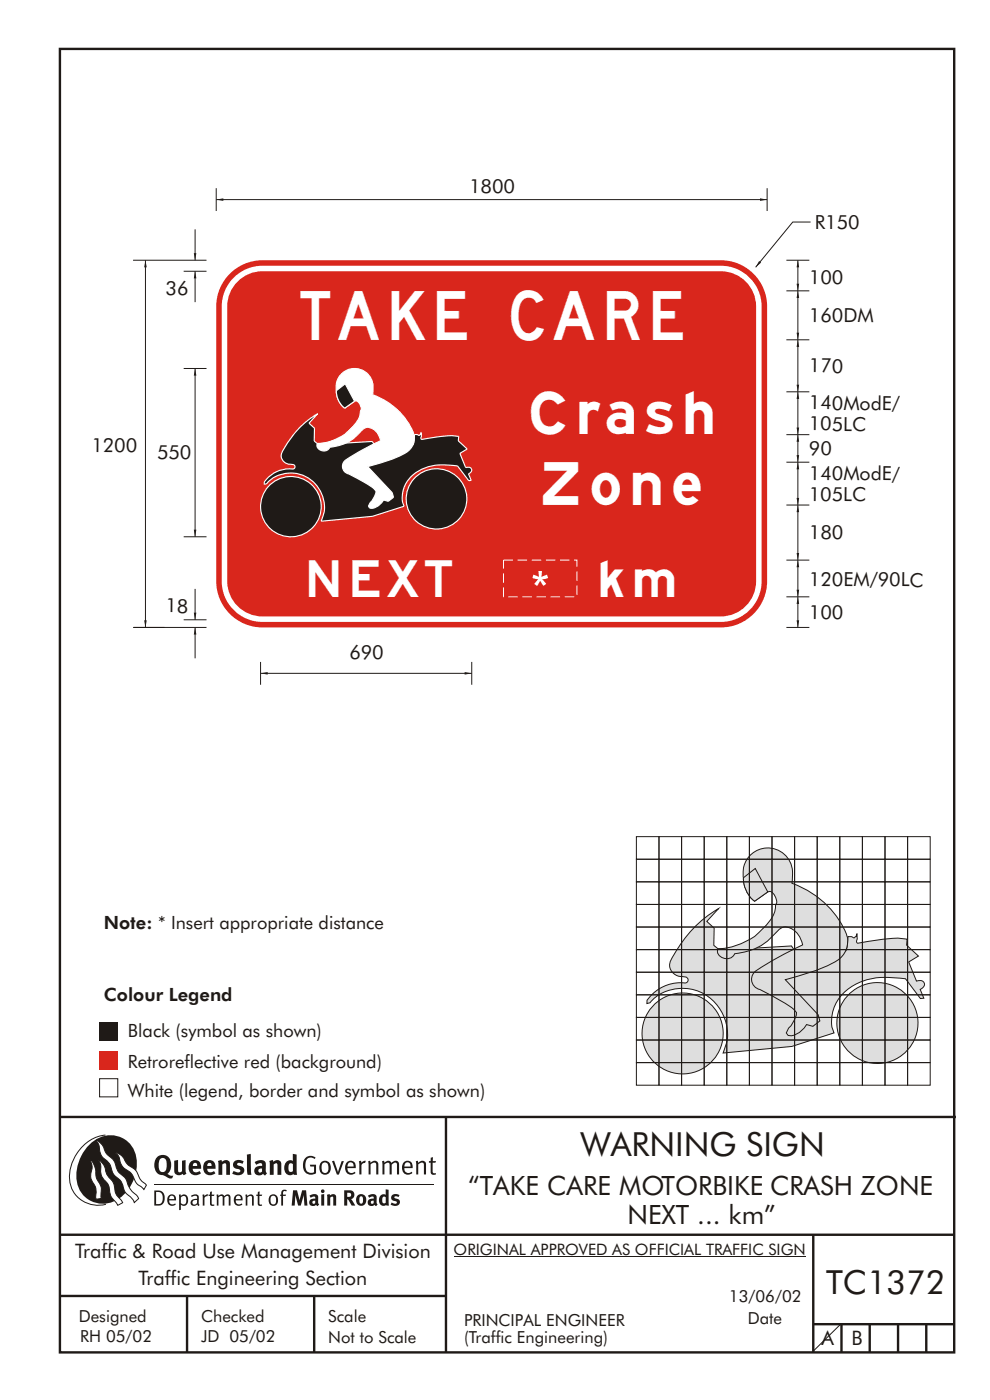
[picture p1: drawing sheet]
<svg xmlns="http://www.w3.org/2000/svg" width="210mm" height="297mm" viewBox="0 0 210 297" stroke-linecap="round" stroke-linejoin="round" font-family="sans-serif">
<g fill="none" stroke="#1f1a17" stroke-width=".51">
<path d="M12.7 10.4h190v276.9h-190zM12.7 237.3h190.3M94.7 237.2v50.1M12.7 262.3h190.1M12.7 275.3h82M39.7 275.3v12M66.7 275.3v12M172.7 262.3v25M172.7 281.3h30M178.7 281.3v6M184.7 281.3v6M190.7 281.3v6"/>
<path d="M196.7 281.3v6"/>
</g>
<path d="M96.3 267h74.8" fill="none" stroke="#1f1a17" stroke-width=".21"/>
<path d="M21.2 229.1h3.8v3.9h-3.8z" fill-rule="evenodd" fill="#fff" stroke="#1f1a17" stroke-width=".21"/>
<path d="M21.2 223.3h3.8v3.9h-3.8z" fill="#d9261c"/>
<g fill="#1f1a17">
<path d="M65 245.9a1.61 1.61 0 0 1 2 0l-.2 .3a1.17 1.17 0 0 0-1.4-.2 1.17 1.17 0 0 0-.5 1.3 1.42 1.42 0 0 0 1.2 1.8l.6-.1v-1.2h-.8l-.1-.4h1.3v1.8a1.82 1.82 0 0 1-2.1 0 1.82 1.82 0 0 1-.6-2.1l.2-.7z" fill-rule="evenodd"/>
<path d="M68.3 246.8a1.77 1.77 0 0 0 .3 2.7 1.39 1.39 0 0 0 1.4-.5 1.39 1.39 0 0 0 .2-1.5 1.19 1.19 0 0 0-1.9-.7zM68.6 247.1a.83 .83 0 0 1 1 .1 .83 .83 0 0 1 .2 .9 .75 .75 0 0 1-.6 1.1 .75 .75 0 0 1-.9-.9l.1-.9z" fill-rule="evenodd"/>
<path d="M70.5 246.6h.5l.8 2.4 .8-2.4h.4l-1 2.9h-.4z" fill-rule="evenodd"/>
<path d="M73.6 247a1.74 1.74 0 0 0 .5 2.5l1-.1 .4-.2-.2-.3a.89 .89 0 0 1-1 .2 .89 .89 0 0 1-.5-1h1.8a1.15 1.15 0 0 0-.5-1.4 1.15 1.15 0 0 0-1.5 .3zM74 247.1a.67 .67 0 0 1 .8-.1 .67 .67 0 0 1 .3 .8h-1.3z" fill-rule="evenodd"/>
<path d="M76.2 246.7l.5-.1v.4l.6-.4h.4l-.2 .5a.61 .61 0 0 0-.7 .6v1.8h-.5z" fill-rule="evenodd"/>
<path d="M78.2 246.7l.4-.1 .1 .4a.89 .89 0 0 1 .9-.4 .89 .89 0 0 1 .8 .7v2.2h-.5v-2.2l-.1-.2-.3-.1-.8 .3v2.2h-.4z" fill-rule="evenodd"/>
<path d="M81.1 246.7l.5-.1v.4a.83 .83 0 0 1 .8-.4 .83 .83 0 0 1 .7 .4 .86 .86 0 0 1 1-.4 .86 .86 0 0 1 .7 .7v2.2h-.5v-2.4a.5 .5 0 0 0-.8 .1l-.3 .2v2.1h-.5v-2.3l-.3-.2-.8 .3v2.2h-.4z" fill-rule="evenodd"/>
<path d="M85.7 247a1.74 1.74 0 0 0 .5 2.5l1-.1 .4-.2-.2-.3a.89 .89 0 0 1-1 .2 .89 .89 0 0 1-.5-1h1.7a1.15 1.15 0 0 0-.4-1.4 1.15 1.15 0 0 0-1.5 .3zM86.1 247.1a.67 .67 0 0 1 .8-.1 .67 .67 0 0 1 .3 .8h-1.3z" fill-rule="evenodd"/>
<path d="M88.3 246.7l.4-.1 .1 .4a.89 .89 0 0 1 1-.4 .89 .89 0 0 1 .7 .7v2.2h-.5v-2.2l-.1-.2-.3-.1-.8 .3v2.2h-.4z" fill-rule="evenodd"/>
<path d="M91.5 245.9l.5-.1-.1 .8h.7l-.1 .4h-.6v2.1l.1 .1h.5l.1 .3a.71 .71 0 0 1-1.1-.6v-1.9h-.4v-.4h.4z" fill-rule="evenodd"/>
<path d="M37 246.6l.8-.2v2a.46 .46 0 0 0 .2 .6 .46 .46 0 0 0 .7-.2v-2.2l.7-.2v2.4l.2 .5-.6 .3-.2-.3a1.03 1.03 0 0 1-1.2 .3 1.03 1.03 0 0 1-.6-1.1z" fill-rule="evenodd"/>
<path d="M40.5 246.8a1.64 1.64 0 0 0-.1 2.3 1.64 1.64 0 0 0 2.3 .1l-.3-.4a.78 .78 0 0 1-.9 .3 .78 .78 0 0 1-.6-.8h1.8a1.37 1.37 0 0 0-.5-1.7 1.37 1.37 0 0 0-1.7 .2zM41.1 247.2a.48 .48 0 0 1 .6-.1 .48 .48 0 0 1 .2 .6h-.9z" fill-rule="evenodd"/>
<path d="M43.5 246.8a1.65 1.65 0 0 0-.2 2 1.65 1.65 0 0 0 1.9 .7l.6-.3-.4-.4a.78 .78 0 0 1-.9 .3 .78 .78 0 0 1-.5-.8h1.8a1.37 1.37 0 0 0-.6-1.7 1.37 1.37 0 0 0-1.7 .2zM44.1 247.2a.48 .48 0 0 1 .7-.1 .48 .48 0 0 1 .1 .6h-.9z" fill-rule="evenodd"/>
<path d="M46.3 246.6l.7-.2 .1 .4a.95 .95 0 0 1 1.1-.3 .95 .95 0 0 1 .6 .8v2.3h-.7l-.1-2.3-.2-.2-.6 .3v2.2h-.8z" fill-rule="evenodd"/>
<path d="M49.7 246.8a1.73 1.73 0 0 1 2.1-.1l-.3 .5-.5-.2a.42 .42 0 0 0-.6 .3l.1 .2a1.23 1.23 0 0 1 1.4 1.1 1.47 1.47 0 0 1-2.3 .9l-.3-.2 .3-.6 .8 .3a.47 .47 0 0 0 .7-.3 .87 .87 0 0 0-1.1-.5l-.4-.2-.1-.4z" fill-rule="evenodd"/>
<path d="M54.1 246.8l.3 .6 .3-.2a.62 .62 0 0 1 .9 .1l.1 .4a1.21 1.21 0 0 0-1.3 .3 1.21 1.21 0 0 0-.2 1.3 1.19 1.19 0 0 0 1.7 0l.4 .4 .4-.5-.2-.3v-1.4a.96 .96 0 0 0-1.4-1.1zM55 248.3l.7-.1v.7a.43 .43 0 0 1-.7 .1 .43 .43 0 0 1 0-.7z" fill-rule="evenodd"/>
<path d="M57.2 246.6l.7-.2 .1 .4a.95 .95 0 0 1 1.1-.3 .95 .95 0 0 1 .6 .8v2.3h-.8v-2.3l-.2-.2-.6 .3v2.2h-.8z" fill-rule="evenodd"/>
<path d="M62.2 245.1v1.5a1.29 1.29 0 0 0-1.4 .2 1.29 1.29 0 0 0-.4 1.3 1.24 1.24 0 0 0 .5 1.3 1.24 1.24 0 0 0 1.4 0l.1 .2h.7l-.1-4.4zM61.5 247.2l.4-.1 .3 .2v1.5l-.2 .1a.48 .48 0 0 1-.7-.4 1.52 1.52 0 0 1 .2-1.3z" fill-rule="evenodd"/>
<path d="M52.4 245.3l.8-.2 .2 4.5h-.8v-.2z" fill-rule="evenodd"/>
</g>
<path d="M22.4 241.1a9 9 0 0 0-7.3 10.9 6.2 6.2 0 0 0 7.4 3.8M32.8 251.7h59.4" fill="none" stroke="#1f1a17" stroke-width=".21"/>
<path d="M19.1 243a5.7 5.7 0 0 1 6.6-1.4 5.7 5.7 0 0 1 3.4 5.7 8.6 8.6 0 0 1-6.3 8.3 5.7 5.7 0 0 1-6.5-7 9.9 9.9 0 0 1 2.8-5.6z" fill-rule="evenodd" fill="#1f1a17"/>
<path d="M24.5 244.8a3.1 3.1 0 0 1 2.3 2.2l.8 .7a3.2 3.2 0 0 1 1.9 2.4l.4 .6 1.2 1.1-.5 .9-.3-.3a3.5 3.5 0 0 1-1.8-2.1 3.8 3.8 0 0 0-2.2-2.2 3.5 3.5 0 0 1-1-2.2zM20.5 242.2a3.4 3.4 0 0 1 1.9 2.4l.7 .9a3.7 3.7 0 0 1 1.8 2.9l.7 .9a3.5 3.5 0 0 1 1.7 2.6 6.3 6.3 0 0 0 1.9 2.2l.2 .5-.9 .9a6.1 6.1 0 0 0-1.9-2.3l-.3-.7a3.6 3.6 0 0 0-2-2.8l-.5-1a3.6 3.6 0 0 0-2-2.8 3.7 3.7 0 0 1-.7-2.4zM21 246.4a3.4 3.4 0 0 1 1.6 2.7l.5 1a3.8 3.8 0 0 1 1.4 3.1l.3 .7 1.2 1.6-1 .5-.5-.7a3.2 3.2 0 0 1-1.3-2.8 4.3 4.3 0 0 0-1.4-2.2 4.7 4.7 0 0 1-.4-3zM19.3 246.4a5.1 5.1 0 0 1 1.1 3.7l.3 .7a3.1 3.1 0 0 1 .7 3l.1 .8-1.1 .2-.1-.8a3.5 3.5 0 0 0-.8-3.3 3.6 3.6 0 0 1 .1-2.5z" fill-rule="evenodd" fill="#fff" stroke="#1f1a17" stroke-width=".21"/>
<g fill="#1f1a17">
<path d="M33.4 245.8a2.51 2.51 0 0 0 .4 3.7l.8 .1a2.78 2.78 0 0 0 2 .7l.2-.6h-.5l-.8-.3a2.56 2.56 0 0 0 0-3.8 1.83 1.83 0 0 0-2.1 .2zM34.1 246.1a.87 .87 0 0 1 1 .1 .87 .87 0 0 1 .3 .9v.4a1.17 1.17 0 0 1-.8 1.5l-.4-.1a2.38 2.38 0 0 1-.1-2.8z" fill-rule="evenodd"/>
<path d="M33.2 253.2v2.6a1.12 1.12 0 0 0 1.1-.3 1.12 1.12 0 0 0 .3-1.2l-.1-.5-.4-.5zM32.8 252.9h1.1a1.67 1.67 0 0 1 1.1 1.6 1.67 1.67 0 0 1-1.2 1.6h-1zM36.1 254.2l-.2 .5h1.1a.55 .55 0 0 0-.2-.6 .55 .55 0 0 0-.7 .1zM35.8 254a.95 .95 0 0 1 1.2-.1 .95 .95 0 0 1 .4 1.1h-1.5a.72 .72 0 0 0 .4 .8 .72 .72 0 0 0 .9-.2l.1 .3a1.15 1.15 0 0 1-1.5 0 1.15 1.15 0 0 1-.2-1.5zM38.4 254.4v1.1a.7 .7 0 0 0 1 .2 .7 .7 0 0 0 .2-.9 .61 .61 0 0 0-.4-.7 .61 .61 0 0 0-.8 .3zM38 253.8l.4-.1v.4a.95 .95 0 0 1 1.2-.2 .95 .95 0 0 1 .4 1.2 .92 .92 0 0 1-.5 .9 .92 .92 0 0 1-1.1-.1v1.1l-.4 .1zM41 255.1a.5 .5 0 0 0 .2 .8 .5 .5 0 0 0 .6-.4l.1-.6zM40.6 254a1 1 0 0 1 1.6 .3v1.4l.2 .2-.2 .3-.3-.4a.78 .78 0 0 1-1.4 0 .78 .78 0 0 1 .8-1.1h.6a.58 .58 0 0 0-.4-.7 .58 .58 0 0 0-.7 .2zM43 253.8l.3-.1 .1 .4 .3-.3 .5-.1-.2 .4a.52 .52 0 0 0-.6 .5v1.5h-.3zM44.6 253.2l.4-.1v.7h.6l-.2 .2h-.4v1.5a.35 .35 0 0 0 .5 .3v.3a.57 .57 0 0 1-.6 .1 .57 .57 0 0 1-.3-.6v-1.6h-.3v-.2h.3zM46 253.8l.3-.1 .1 .4 .2-.2a.64 .64 0 0 1 1 .2 .7 .7 0 0 1 .8-.4 .7 .7 0 0 1 .6 .6v1.8h-.4v-1.7l-.3-.4-.6 .4v1.7h-.4v-1.7a.38 .38 0 0 0-.3-.4 .38 .38 0 0 0-.4 .2l-.2 .2v1.7h-.4zM50.2 254.2l-.1 .5h1a.55 .55 0 0 0-.2-.6 .55 .55 0 0 0-.7 .1zM49.9 254a.95 .95 0 0 1 1.2-.1 .95 .95 0 0 1 .4 1.1h-1.4a.72 .72 0 0 0 .4 .8 .72 .72 0 0 0 .8-.2l.2 .3a1.15 1.15 0 0 1-1.5 0 1.15 1.15 0 0 1-.3-1.5zM52.1 253.8l.3-.1 .1 .4a.72 .72 0 0 1 .8-.4 .72 .72 0 0 1 .6 .6v1.8h-.4v-1.6a.45 .45 0 0 0-.3-.5 .45 .45 0 0 0-.5 .2l-.2 .2v1.7h-.3zM54.8 253.2l.4-.1-.1 .7h.6l-.1 .2h-.5v1.5a.35 .35 0 0 0 .5 .3l.1 .3a.57 .57 0 0 1-.6 .1 .57 .57 0 0 1-.4-.6v-1.6h-.3v-.2h.3zM57.6 254.1l-.2 .8a.65 .65 0 0 0 .3 .8 .65 .65 0 0 0 .9-.2v-.1a.93 .93 0 0 0-.7-1.4zM57.3 254a1.12 1.12 0 0 1 1.5 0 1.12 1.12 0 0 1 .2 1.5 1.01 1.01 0 0 1-1.3 .6 1.01 1.01 0 0 1-.7-1.2zM59.9 252.9l.5-.2 .5 .1-.1 .3-.4-.1-.3 .2v.6h.7l-.2 .2h-.5v2.1h-.4v-2.1h-.2v-.2h.2zM62.2 252.8l-.3 3.3h.7l.1-2.3 .6 2.3h.6l.6-2.3 .2 2.3h.6l-.3-3.3h-.8l-.6 2.2-.5-2.2zM65.7 254l.3 .4a.51 .51 0 0 1 .5-.3 .51 .51 0 0 1 .5 .4v.1a.88 .88 0 0 0-1.2 .4 .88 .88 0 0 0 .2 1.1 .9 .9 0 0 0 1.1-.2l.4 .3 .3-.4-.2-.3v-1a.87 .87 0 0 0-.5-.9 .87 .87 0 0 0-1 .2zM66.5 255.1l.5-.1-.1 .6-.1 .1h-.3l-.1-.2zM68.2 253.7v2.4h.7v-2.5zM68.2 253a.39 .39 0 0 0 .7 0 .39 .39 0 0 0-.7 0zM69.4 253.8l.1 2.3h.6v-1.7a.33 .33 0 0 1 .4-.2 .33 .33 0 0 1 .3 .3v1.6h.6v-1.8a.75 .75 0 0 0-.5-.6 .75 .75 0 0 0-.8 .2l-.1-.3zM73.1 252.8v3.3h.6v-1.4l.3 .3 .7 1.1h.8l-1-1.4a.94 .94 0 0 0 .8-1 .94 .94 0 0 0-1-.9zM73.7 253.4a.51 .51 0 0 1 .8 .1 .51 .51 0 0 1-.2 .7h-.6zM75.9 254a1.19 1.19 0 0 0 0 1.7 1.19 1.19 0 0 0 1.7 0 1.19 1.19 0 0 0-.1-1.6 1.19 1.19 0 0 0-1.6-.1zM76.5 254.2l.2-.1a.99 .99 0 0 1 0 1.6 1.06 1.06 0 0 1-.2-1.5zM78.1 254l.3 .4a.51 .51 0 0 1 .5-.3 .51 .51 0 0 1 .5 .4v.1a.88 .88 0 0 0-1.1 .4 .88 .88 0 0 0 .2 1.1 .9 .9 0 0 0 1-.2l.4 .3 .3-.4-.2-.3v-1a.87 .87 0 0 0-.5-.9 .87 .87 0 0 0-1 .2zM78.9 255.1l.5-.1v.6l-.2 .1h-.3l-.1-.2zM81.9 252.6v1.2a1.2 1.2 0 0 0-1.3 .6 1.2 1.2 0 0 0 .1 1.4l.6 .3 .7-.1 .1 .1h.5l-.1-3.4zM81.4 254.2l.5 .1v1.2a.46 .46 0 0 1-.6 0 .46 .46 0 0 1-.1-.6zM83.3 253.9a.79 .79 0 0 0-.1 .9 .79 .79 0 0 0 .9 .4 .33 .33 0 0 1 .1 .5 .33 .33 0 0 1-.5 0l-.5-.3-.2 .5a1.15 1.15 0 0 0 1.2 .3 1.15 1.15 0 0 0 .7-1 1.49 1.49 0 0 0-1.1-.8 .4 .4 0 0 1 .2-.3 .4 .4 0 0 1 .5 .1l.1 .1 .2-.4a1.47 1.47 0 0 0-1.5 0z" fill-rule="evenodd"/>
</g>
<g fill="#dedede" stroke="#1f1a17" stroke-width=".21">
<path d="M148 196.5l2.6-2.2 2-1.3-2.5 2.7 1.6 1.5-.1 3.6 .9 .7 8.3-.1 7.3-.5 1.2 1.9 10.4-.8 .3-1.1 .1-1.9h.7a.61 .61 0 0 0 .7 .1 .61 .61 0 0 0 .4-.6l.1-.1-.1 1.7 .3 .3 5.6-.9a16.6 16.6 0 0 1 4.9 0l-.2 1.3 2.6 2.3-2.1 1.2 1.6 4.1a1.03 1.03 0 0 1 1.2 0 1.03 1.03 0 0 1 .5 1l-.9 .8 .8 1.8-.7 .1-3.2-4.2a21.5 21.5 0 0 0-8.9 .4 9.2 9.2 0 0 0-6.7 9.8l.4 1.3-8.9 2.9-14.6 1.4a9.6 9.6 0 0 0-2.9-11.8 9.6 9.6 0 0 0-12.1 .5l-.6 .6-.6 .2v-.7a9.4 9.4 0 0 1 8.4-3.8 .64 .64 0 0 0 .3-.6 .64 .64 0 0 0-.5-.6 3.2 3.2 0 0 1-3.3-1.8 3.4 3.4 0 0 1 .8-2.9l2.6-3.8z" fill-rule="evenodd"/>
<path d="M159.1 181.9a5.3 5.3 0 0 1 6.4-1.2 5.3 5.3 0 0 1 2.8 5.9l-.1 1a18.9 18.9 0 0 1 11.8 11.7 5 5 0 0 1-3.1 5.2 49.4 49.4 0 0 1-10.1 3.6l7 7.4 .3 1.4-1.5 1.1-1.3-.4a4.2 4.2 0 0 1-3.9 2.4l-.4-.6 .5-1a5.5 5.5 0 0 0 1.7-3.3 9.7 9.7 0 0 0-3.7-2.7l-4.1-2.2a2.21 2.21 0 0 1-1.7-1.7 2.21 2.21 0 0 1 .9-2.3l4.3-2.6 5.6-2.9a4.2 4.2 0 0 0-3.8-3.8 4 4 0 0 0-2.6 1.9 11.7 11.7 0 0 1-8.1 3.8 1.98 1.98 0 0 1-2 1 1.98 1.98 0 0 1-1.6-1.5l.1-.6a13.8 13.8 0 0 0 12-7.6l.2-1.5a2.27 2.27 0 0 0-1.2-3l-.4 .1-2.8 1.9a6.7 6.7 0 0 1-2.5-5.6v-.6a5 5 0 0 1 1.3-3.3z" fill-rule="evenodd"/>
<path d="M157.9 186.5l2.5-2 2.7 5-2.8 1.9a6.2 6.2 0 0 1-2.4-4.9z" fill-rule="evenodd"/>
<circle cx="186.3" cy="217.3" r="8.6"/>
<circle cx="145" cy="219.5" r="8.6"/>
</g>
<g fill="none" stroke="#1f1a17" stroke-width=".21">
<path d="M135.2 177.7h4.8v4.8h-4.8zM140 177.7h4.8v4.8h-4.8zM144.8 177.7h4.8v4.8h-4.8zM149.6 177.7h4.8v4.8h-4.8zM154.4 177.7h4.8v4.8h-4.8zM159.2 177.7h4.8v4.8h-4.8zM164 177.7h4.8v4.8h-4.8zM168.8 177.7h4.8v4.8h-4.8zM173.6 177.7h4.8v4.8h-4.8zM178.4 177.7h4.8v4.8h-4.8zM183.2 177.7h4.8v4.8h-4.8zM188 177.7h4.8v4.8h-4.8z"/>
<path d="M192.8 177.7h4.8v4.8h-4.8zM135.2 182.5h4.8v4.8h-4.8zM135.2 187.3h4.8v4.8h-4.8zM135.2 192.1h4.8v4.8h-4.8zM135.2 196.9h4.8v4.8h-4.8zM140 182.5h4.8v4.8h-4.8zM140 187.3h4.8v4.8h-4.8zM140 192.1h4.8v4.8h-4.8zM140 196.9h4.8v4.8h-4.8zM144.8 182.5h4.8v4.8h-4.8zM144.8 187.3h4.8v4.8h-4.8zM144.8 192.1h4.8v4.8h-4.8z"/>
<path d="M144.8 196.9h4.8v4.8h-4.8zM149.6 182.5h4.8v4.8h-4.8zM149.6 187.3h4.8v4.8h-4.8zM149.6 192.1h4.8v4.8h-4.8zM149.6 196.9h4.8v4.8h-4.8zM154.4 182.5h4.8v4.8h-4.8zM154.4 187.3h4.8v4.8h-4.8zM154.4 192.1h4.8v4.8h-4.8zM154.4 196.9h4.8v4.8h-4.8zM159.2 182.5h4.8v4.8h-4.8zM159.2 187.3h4.8v4.8h-4.8zM159.2 192.1h4.8v4.8h-4.8z"/>
<path d="M159.2 196.9h4.8v4.8h-4.8zM164 182.5h4.8v4.8h-4.8zM164 187.3h4.8v4.8h-4.8zM164 192.1h4.8v4.8h-4.8zM164 196.9h4.8v4.8h-4.8zM168.8 182.5h4.8v4.8h-4.8zM168.8 187.3h4.8v4.8h-4.8zM168.8 192.1h4.8v4.8h-4.8zM168.8 196.9h4.8v4.8h-4.8zM173.6 182.5h4.8v4.8h-4.8zM173.6 187.3h4.8v4.8h-4.8zM173.6 192.1h4.8v4.8h-4.8z"/>
<path d="M173.6 196.9h4.8v4.8h-4.8zM178.4 182.5h4.8v4.8h-4.8zM178.4 187.3h4.8v4.8h-4.8zM178.4 192.1h4.8v4.8h-4.8zM178.4 196.9h4.8v4.8h-4.8zM183.2 182.5h4.8v4.8h-4.8zM183.2 187.3h4.8v4.8h-4.8zM183.2 192.1h4.8v4.8h-4.8zM183.2 196.9h4.8v4.8h-4.8zM188 182.5h4.8v4.8h-4.8zM188 187.3h4.8v4.8h-4.8zM188 192.1h4.8v4.8h-4.8z"/>
<path d="M188 196.9h4.8v4.8h-4.8zM192.8 182.5h4.8v4.8h-4.8zM192.8 187.3h4.8v4.8h-4.8zM192.8 192.1h4.8v4.8h-4.8zM192.8 196.9h4.8v4.8h-4.8zM135.2 201.7h4.8v4.8h-4.8zM135.2 206.5h4.8v4.8h-4.8zM135.2 211.3h4.8v4.8h-4.8zM135.2 216.1h4.8v4.8h-4.8zM140 201.7h4.8v4.8h-4.8zM140 206.5h4.8v4.8h-4.8zM140 211.3h4.8v4.8h-4.8z"/>
<path d="M140 216.1h4.8v4.8h-4.8zM144.8 201.7h4.8v4.8h-4.8zM144.8 206.5h4.8v4.8h-4.8zM144.8 211.3h4.8v4.8h-4.8zM144.8 216.1h4.8v4.8h-4.8zM149.6 201.7h4.8v4.8h-4.8zM149.6 206.5h4.8v4.8h-4.8zM149.6 211.3h4.8v4.8h-4.8zM149.6 216.1h4.8v4.8h-4.8zM154.4 201.7h4.8v4.8h-4.8zM154.4 206.5h4.8v4.8h-4.8zM154.4 211.3h4.8v4.8h-4.8z"/>
<path d="M154.4 216.1h4.8v4.8h-4.8zM159.2 201.7h4.8v4.8h-4.8zM159.2 206.5h4.8v4.8h-4.8zM159.2 211.3h4.8v4.8h-4.8zM159.2 216.1h4.8v4.8h-4.8zM164 201.7h4.8v4.8h-4.8zM164 206.5h4.8v4.8h-4.8zM164 211.3h4.8v4.8h-4.8zM164 216.1h4.8v4.8h-4.8zM168.8 201.7h4.8v4.8h-4.8zM168.8 206.5h4.8v4.8h-4.8zM168.8 211.3h4.8v4.8h-4.8z"/>
<path d="M168.8 216.1h4.8v4.8h-4.8zM173.6 201.7h4.8v4.8h-4.8zM173.6 206.5h4.8v4.8h-4.8zM173.6 211.3h4.8v4.8h-4.8zM173.6 216.1h4.8v4.8h-4.8zM178.4 201.7h4.8v4.8h-4.8zM178.4 206.5h4.8v4.8h-4.8zM178.4 211.3h4.8v4.8h-4.8zM178.4 216.1h4.8v4.8h-4.8zM183.2 201.7h4.8v4.8h-4.8zM183.2 206.5h4.8v4.8h-4.8zM183.2 211.3h4.8v4.8h-4.8z"/>
<path d="M183.2 216.1h4.8v4.8h-4.8zM188 201.7h4.8v4.8h-4.8zM188 206.5h4.8v4.8h-4.8zM188 211.3h4.8v4.8h-4.8zM188 216.1h4.8v4.8h-4.8zM192.8 201.7h4.8v4.8h-4.8zM192.8 206.5h4.8v4.8h-4.8zM192.8 211.3h4.8v4.8h-4.8zM192.8 216.1h4.8v4.8h-4.8zM135.2 220.9h4.8v4.8h-4.8zM135.2 225.7h4.8v4.8h-4.8zM140 220.9h4.8v4.8h-4.8z"/>
<path d="M140 225.7h4.8v4.8h-4.8zM144.8 220.9h4.8v4.8h-4.8zM144.8 225.7h4.8v4.8h-4.8zM149.6 220.9h4.8v4.8h-4.8zM149.6 225.7h4.8v4.8h-4.8zM154.4 220.9h4.8v4.8h-4.8zM154.4 225.7h4.8v4.8h-4.8zM159.2 220.9h4.8v4.8h-4.8zM159.2 225.7h4.8v4.8h-4.8zM164 220.9h4.8v4.8h-4.8zM164 225.7h4.8v4.8h-4.8zM168.8 220.9h4.8v4.8h-4.8z"/>
<path d="M168.8 225.7h4.8v4.8h-4.8zM173.6 220.9h4.8v4.8h-4.8zM173.6 225.7h4.8v4.8h-4.8zM178.4 220.9h4.8v4.8h-4.8zM178.4 225.7h4.8v4.8h-4.8zM183.2 220.9h4.8v4.8h-4.8zM183.2 225.7h4.8v4.8h-4.8zM188 220.9h4.8v4.8h-4.8zM188 225.7h4.8v4.8h-4.8zM192.8 220.9h4.8v4.8h-4.8zM192.8 225.7h4.8v4.8h-4.8z"/>
</g>
<path d="M21.2 217.1h3.8v3.8h-3.8z" fill="#1f1a17"/>
<path d="M45.9 40v4.8M45.9 42.4h117M178.5 281.4l-5.9 5.7" fill="none" stroke="#1f1a17" stroke-width=".21"/>
<g fill="#1f1a17">
<path d="M45.9 42.4l1.5-.3v.6l-1.5-.3 1.5-.3z" fill-rule="evenodd"/>
<path d="M161.4 42.1l1.5 .3-1.5 .3v-.6l1.5 .3z" fill-rule="evenodd"/>
</g>
<path d="M49.2 57.8a9.8 9.8 0 0 1 6.5-2.5h97.4a9.8 9.8 0 0 1 9.8 9.8v58.4a9.8 9.8 0 0 1-9.8 9.8h-97.4a9.8 9.8 0 0 1-9.8-9.8v-58.4a9.8 9.8 0 0 1 3.3-7.3zM49.6 59a8.6 8.6 0 0 1 6.1-2.5h97.4a8.7 8.7 0 0 1 8.7 8.6v58.4a8.7 8.7 0 0 1-8.7 8.6h-97.4a8.7 8.7 0 0 1-8.6-8.6v-58.4a8.6 8.6 0 0 1 2.5-6.1zM50.8 59.5a7.4 7.4 0 0 1 4.9-1.9h97.4a7.5 7.5 0 0 1 7.5 7.5v58.4a7.5 7.5 0 0 1-7.5 7.4h-97.4a7.5 7.5 0 0 1-7.4-7.4v-58.4a7.4 7.4 0 0 1 2.5-5.6z" fill-rule="evenodd" fill="#d9261c"/>
<path d="M106.9 119h15.6v7.8h-15.6z" fill="none" stroke="#fff" stroke-width=".21" stroke-dasharray="2 1" stroke-linecap="butt"/>
<path d="M113.3 122.1l1.2 .5-.1-1.3h.7l-.1 1.3 1.2-.5 .2 .7-1.2 .3 .8 .9-.6 .5-.7-1.1-.6 1.1-.6-.5 .8-.9-1.2-.3z" fill-rule="evenodd" fill="#fff"/>
<path d="M63.4 91.1l2.3-2.1 1.8-1.1-1.9 2 1.2 1.1-.1 2.7 .7 .5 6.2-.1 5.5-.3 .9 1.3 7.7-.6 .2-.9 .1-1.3h.6a.52 .52 0 0 0 .6 .1 .52 .52 0 0 0 .3-.5l-.1 1.4 1-.1a24.3 24.3 0 0 1 7-.5l-.1 .9 1.9 1.8-1.5 .9 1.2 3a.73 .73 0 0 1 1 .1 .73 .73 0 0 1 .1 .9l-.5 .3 .6 1.4-.6 .1-2.3-3.1a11.9 11.9 0 0 0-9.4 1.8 5.8 5.8 0 0 0-2 6.7l-6.7 2.2-10.9 1a7.1 7.1 0 0 0-2.4-8.9 7.1 7.1 0 0 0-9.2 1l-.5 .1v-.5a7.3 7.3 0 0 1 6.3-2.8 .48 .48 0 0 0 .2-.5 .48 .48 0 0 0-.3-.4 2.12 2.12 0 0 1-2.6-2.1 17.5 17.5 0 0 1 3.7-5.5z" fill-rule="evenodd" fill="#1f1a17"/>
<g fill="#fff">
<path d="M99.4 100.7l.6 1.4 .2-.1-.6-1.4zM99.9 101.9l.2 .1zM99.5 102v.2h.6v-.3zM99.5 102v.1zM97.1 99l2.3 3.2 .2-.2-2.3-3.1zM97.1 99h.1zM95.4 98.7v.2l1.8 .2v-.2zM93.2 98.6l.1 .3h2.1v-.2zM93.3 98.8v.1zM93.2 98.6l.1 .3zM87.7 100.8l.1 .1a9.2 9.2 0 0 1 5.4-2v-.3a9.5 9.5 0 0 0-5.5 2.2zM87.1 101.3a6.4 6.4 0 0 0-1.8 4.9h.3a6.2 6.2 0 0 1 2.2-5.3l-.1-.1zM85.3 106.2h.1zM85.3 106.2h.3zM85.4 106.2h.2zM85.3 106.2l.2 .9h.3l-.2-.9zM85.5 107.1l.2 .5 .2-.1-.1-.4zM85.7 107.5h.1zM79.1 109.6v.2l6.8-2.1-.1-.3zM79.1 109.6v.1zM68.2 110.6v.2l10.9-1v-.2zM68.2 110.6h.2l-.1 .2zM68.3 110.1l-.2 .6 .2 .1 .2-.6zM68.8 108.3l-.5 1.8 .2 .1 .5-1.5v-.4zM68.9 108.3h.1zM68.8 107.3v1h.2v-1zM66.9 102.9l1.2 1.7 .5 1.3 .2 1.4h.2l-.2-1.4-.5-1.4-1.3-1.8zM62.3 100.4v.2a6.7 6.7 0 0 1 4.6 2.3l.1-.2a7 7 0 0 0-4.7-2.3zM62.3 100.5v.1zM61.3 100.4v.2h1v-.2zM58.5 101.1l.1 .2 1.3-.5 1.4-.2v-.2l-1.4 .2zM56.8 102.3l-.3 .4 .2 .1 .7-.7 1.2-.8-.1-.2zM56.5 102.7l.1 .1zM56.1 102.8v.2l.5-.1v-.2zM56.1 102.8l.1-.1v.2zM56 102.4v.5h.2l.1-.5zM56.1 102.4h.2zM56.5 101.8l-.5 .5 .2 .1 .5-.5zM56.6 101.8l.1 .1zM56.8 101.4l-.3 .4 .2 .1 .7-.7 1.4-.9-.1-.2zM58.7 100.1l.1 .2 1.5-.5 1.1-.1v-.2l-1.4 .1zM61.4 99.5v.1zM61.4 99.5v.2h.2v-.2zM61.6 99.5v.2h.2v-.2zM61.8 99.5v.1zM61.8 99.5v.2h.2v-.2zM62 99.5v.2l.2 .1v-.3zM62.2 99.5v.1zM62.2 99.5v.3zM62.2 99.5v.3zM62.2 99.6v.2zM62.2 99.5v.3zM62.2 99.6v.2zM62.2 99.5v.3l.4-.2-.2-.2zM62.5 99.1l-.1 .3 .2 .2 .2-.5zM62.7 99.1h.1zM62.5 99.1h.3zM62.4 98.9l.1 .2h.3l-.2-.3zM62.3 98.6l-.1 .2 .2 .1 .2-.1zM62.3 98.7l-.1 .1zM61.6 98.5v.2l.7 .1v-.2zM61.6 98.6v.1zM61.6 98.5v.2zM61.6 98.5v.1zM61.6 98.5v.2zM61.6 98.6v.1zM60.4 98l-.1 .2 .3 .2 1 .3v-.2l-.6-.1zM60.3 98.1v.1zM59.6 97l.2 .6 .5 .6 .1-.2-.4-.5-.2-.6zM60.2 95.4l-.5 .7-.1 .9 .2-.1 .2-.7 .4-.7zM60.3 95.1l-.1 .3 .2 .1 .1-.3zM63.3 91l-1.4 1.6-1.6 2.5 .2 .1 1.6-2.4 1.4-1.7zM63.9 90.5l-.6 .5 .2 .1 2.2-1.9 1.8-1.2-.1-.2-1.9 1.2zM67.4 87.8l.1 .2zM67.4 87.8l-1.9 2 .2 .2 1.9-2zM65.7 89.8v.2zM65.7 89.8l-.2 .2 1.2 1 .2-.1zM66.7 91h.1zM66.7 91l-.1 2.7h.3v-2.7zM66.8 93.6l-.1 .1zM66.8 93.6l-.1 .2 .6 .5 .2-.2zM67.4 94.1v.1zM67.4 94.1v.2l6.2-.1v-.2zM73.6 94v.1zM73.6 94v.2l5.5-.3v-.2zM79 93.8h.1zM79 93.8l.9 1.4 .2-.1-.9-1.4zM80 95l.1 .1zM80 95v.3l7.7-.6v-.3zM87.6 94.4l.1 .1zM87.9 93l-.3 1.5 .2 .1 .3-1.6zM87.9 92.3v.7h.2l.1-.7zM88 92.3l.1 .1zM88 92.2v.2h.3v-.2zM88.3 92.2v.2h.3v-.2zM88.6 92.2v.1zM88.6 92.2l.1 .3 .2-.2zM88.9 92.3l-.2 .2 .3 .1zM89 92.3v.3l.2-.1zM89.1 92.2l-.1 .1 .2 .2 .1-.3zM89.3 92.1v.3l.2-.3zM89.3 91.8v.3h.2v-.4zM89.3 91.9l.2 .1zM89.3 91.9l.1 .1h.2v-.1zM89.4 92v.1h.2v-.1zM89.4 92.1h.1zM89.4 92.1v.2h.2v-.2zM89.4 92.3v.2h.2v-.2zM89.4 92.5v.1l.2-.1zM89.4 92.6l.2 .2v-.3zM89.5 92.8h.1zM89.4 92.7l-.1 .3h.2l.1-.2zM89.3 93v.3l.2-.1zM89.4 93.2h.1zM89.3 93.3l.2 .1 .1-.2zM89.5 93.3v.1zM89.6 93.2l-.1 .2 .1 .1zM89.6 93.2v.1zM89.6 93.2v.3l3.2-.6-.1-.2zM92.7 92.7l.1 .2 3.2-.2-.1-.3zM96 92.5v.2zM96 92.4l-.1 .3 1.5 .1v-.2zM97.3 92.7l.1 .1zM97.3 92.7l-.1 .9 .3 .1v-1zM97.4 93.6h-.1zM97.4 93.6l-.1 .1 1.8 1.8 .2-.2zM99 95.4h.2zM97.6 96.2l.1 .2 1.6-.9-.1-.2zM97.7 96.3l.1 .1zM97.6 96.4l1.2 3 .2-.1-1.2-3zM98.8 99.2h.2v.1zM98.8 99.2l.2 .2h.5v-.3zM99.5 99.3v.1zM99.5 99.1v.3zM99.5 99.1v.3l.4 .1 .2-.2zM100.1 99.3l-.2 .2 .2 .4 .2-.1zM100.1 99.9l-.2 .3 .2 .2 .2-.6zM99.5 100.5v.3l.6-.4-.2-.2zM99.5 100.6l.2 .1z"/>
<path d="M73.1 86.6l.2 .2 2.1-1.5-.2-.2zM73.1 86.6h.2zM73.1 86.5l-.1 .2 .1 .1 .2-.2zM73 86.4l-.2 .2 .2 .1 .1-.2zM73 86.4l-.1 .1zM71.7 84.9l1.1 1.7 .2-.2-1.1-1.6zM71.3 83l.1 .7 .3 1.2 .2-.1-.3-1.8zM71.3 83l.2 .1zM71.4 82.9l.1 .2zM71.5 82.9l-.1 .1zM71.3 82.9l.1 .2 .1-.2zM71.3 82.7v.2h.2v-.2zM71.4 81.2l-.1 1.5h.2l.1-1.4zM71.4 81.2h.1zM72.4 79.4l-.6 .8-.4 1h.2l.4-.8 .9-1.1-.2-.2zM72.7 79.1l.2 .2 1.2-.7 1-.2v-.2l-1.1 .2zM75.1 78.2v.2l1.5 .2 1.2 .8 .2-.2-1.3-.8zM78 79.2l-.2 .2 .9 1.1 .4 1.5 .2-.1-.4-1.5zM79.1 82v1.1h.2v-1.2zM79.1 83.1l-.1 .7 .2 .1 .1-.8zM79.2 83.7v.2zM79.2 83.7l-.1 .3a15.3 15.3 0 0 1 5.2 3.1l.1-.2a15.6 15.6 0 0 0-5.2-3.2zM84.4 86.9l-.1 .2a13.7 13.7 0 0 1 3.4 4.8l.2-.1a14 14 0 0 0-3.5-4.9zM87.7 91.9h.1zM87.7 91.9l.1 .4 .2-.1-.1-.3zM87.8 92.3l.1 .2h.2l-.1-.3zM87.9 92.5l-.1 1-.4 1.3 .2 .1 .5-1.3v-1.1zM85.6 96.4l.1 .2 .9-.6 1-1.1-.2-.1-.6 .7zM85.7 96.5v.1zM79.1 98.7l.1 .2a31.2 31.2 0 0 0 6.5-2.3l-.1-.2a31 31 0 0 1-6.5 2.3zM78.1 99v.2l1.1-.3-.1-.2zM78.1 99.1l.2 .1zM78 99.2l5.2 5.5 .2-.1-5.2-5.6zM83.2 104.7h.1zM83.2 104.7l.3 1 .2-.1-.3-1zM83.4 105.6h.2zM82.4 106.4l.1 .2 1.1-.9-.1-.2zM82.4 106.4l.1 .1zM81.5 106.1l-.1 .2 1 .3 .1-.2zM81.5 106.2v.2zM81.4 106.1l-.4 .6 .2 .1 .4-.5zM81 106.7l.1 .1zM80.3 107.4l.1 .1 .8-.6-.2-.2zM80.3 107.4v.1zM79.5 107.8l.1 .2 .8-.4-.1-.2zM79.5 107.8v.1zM79 107.9l.1 .2 .4-.1v-.2zM79 107.9l.1 .1zM78.5 107.8v.3h.5l.1-.2zM78.5 107.8v.1zM78.1 107.6l.3 .4 .2-.1-.3-.4zM78.2 107.5h.2zM78.5 106.7l-.4 .8 .2 .1 .4-.8zM78.6 106.8h.1zM78.5 106.7l.2 .2 .4-.4-.2-.2zM78.9 106.3l.1 .1zM79.4 105.4l-.5 .9 .2 .2 .5-1zM79.4 105.4l.1 .1zM79.7 104.7l-.3 .7 .3 .1 .2-.7zM79.7 104.7h.1zM79.7 104.3v.4h.3v-.4zM79.7 104.3h.2zM79.3 103.9l.5 .5 .2-.2-.5-.5zM79.3 103.9l.1-.1zM77.5 102.4l-.1 .2 1.9 1.3 .2-.2zM74.1 100.6l-.1 .2 3.4 1.8 .1-.2zM74.1 100.7l-.1 .1zM73 100.2l1 .6 .1-.2-.9-.5zM72.6 99.2l.4 1 .2-.1-.3-1zM72.8 98.3l-.2 .9 .3-.1 .1-.7zM73.2 97.8l-.4 .5 .2 .1 .5-.6-.1-.2zM73.4 97.6l.1 .1zM73.4 97.6l.1 .2 3.5-2.1-.1-.2zM76.9 95.5l.1 .2 3.9-2-.1-.2zM80.7 93.5l.1 .1zM79.7 91.7l.7 1 .3 .9h.3l-.6-1.5-.5-.6zM78 90.6v.3l.8 .2 .9 .6 .2-.2a2.82 2.82 0 0 0-1.9-.9zM76.6 91.5l-.3 .3 .2 .2 .9-.9 .6-.2v-.3l-.7 .3zM70 94.9l.1 .2a9.1 9.1 0 0 0 6.4-3.1l-.2-.2a8.7 8.7 0 0 1-6.3 3.1zM70 95l.1 .1zM68.7 95.7v.2a1.43 1.43 0 0 0 1.5-.8l-.3-.1a1.19 1.19 0 0 1-1.2 .7zM68.2 95.5l-.1 .3 .6 .1v-.2zM68.1 95.7v.1zM67.7 95.3l-.1 .1 .5 .4 .1-.3zM67.3 94.2a1.05 1.05 0 0 0 .3 1.2l.1-.1a.82 .82 0 0 1-.2-1zM67.4 94.2l.1 .1zM67.4 94.1v.2h.5l2.4-.5-.1-.2-1.4 .4zM70.2 93.6l.1 .2 .5-.1 2.5-1.3-.1-.2zM73.1 92.2l.1 .1zM75.5 89.8l-2.4 2.4 .2 .2 2.1-2.1 .3-.4zM76.4 87.4l-.1 1-.8 1.4 .2 .1 .9-1.6v-.9zM76.5 87.4h.1zM76.5 87.2l-.1 .2h.2l.1-.1zM76.6 86.8l-.1 .4 .2 .1 .2-.5zM76.6 86.8h.1zM76.3 85.8l.3 1h.3l-.4-1.1zM75.8 85.1l-.1 .2 .6 .5 .2-.1zM75.6 85v.3h.1l.1-.2zM75.3 85.1v.2h.3v-.3zM75.3 85.2v.1z"/>
</g>
<path d="M72.5 79.4a4 4 0 0 1 4.8-.6 4 4 0 0 1 1.9 4.3l-.1 .8a14.1 14.1 0 0 1 8.9 8.6 3.7 3.7 0 0 1-2.3 4 35.1 35.1 0 0 1-7.6 2.6l5.2 5.6 .3 .9-1.1 .9-1-.3a3.1 3.1 0 0 1-3 1.7l-.3-.4 .4-.7a4.1 4.1 0 0 0 1.3-2.5 8.2 8.2 0 0 0-3.2-2.2l-1.7-.9a4.1 4.1 0 0 1-2-1.2 1.88 1.88 0 0 1 1.2-2.8l3.2-1.9 3.4-1.7a3.2 3.2 0 0 0-2.8-2.8 6.4 6.4 0 0 0-2.7 2.1 9.1 9.1 0 0 1-5.3 2.1 1.4 1.4 0 0 1-1.6 .8 1.4 1.4 0 0 1-1-1.6 10.4 10.4 0 0 0 8.9-5.5l.2-1.3a1.59 1.59 0 0 0-1.1-2.2l-2.2 1.5a5.3 5.3 0 0 1-.7-7.3z" fill-rule="evenodd" fill="#fff"/>
<path d="M71.4 83l1.9-1.5 2 3.7-2.1 1.5a4.6 4.6 0 0 1-1.8-3.7z" fill-rule="evenodd" fill="#1f1a17"/>
<path d="M71.3 83l.1 .7 .3 1.2 .2-.1-.3-1.8zM71.7 84.9l1.1 1.7 .2-.2-1.1-1.6zM73 86.4l-.1 .1zM73 86.4l-.2 .2 .2 .1 .1-.2zM73.1 86.5l-.1 .2 .1 .1 .2-.2zM73.1 86.6h.2zM73.1 86.6l.2 .2 2.1-1.5-.2-.2zM75.1 85.2h.2zM73.2 81.6l2 3.7 .2-.1-2-3.7zM73.2 81.6h.2l-.1 .1zM71.4 82.9l.1 .2 1.9-1.5-.2-.2zM71.4 83h.2z" fill="#fff"/>
<circle cx="92.7" cy="106" r="6.4" fill="#1f1a17"/>
<path d="M93.1 112.2v.3zM93.1 112.2v.3a6.6 6.6 0 0 0 4.5-2.2l-.2-.2-1.6 1.3a6.3 6.3 0 0 1-2.7 .8zM99 105.6a6.2 6.2 0 0 1-1.6 4.5l.2 .2 .5-.6a6.5 6.5 0 0 0 1.2-4.1zM99 105.6h.1zM99 105.6h.3zM97.1 101.1l-.2 .2 .9 1a6.2 6.2 0 0 1 1.2 3.3h.3a6.5 6.5 0 0 0-2.2-4.5zM92.3 99.5v.2a6.3 6.3 0 0 1 4.6 1.6l.2-.2-.6-.4a6.6 6.6 0 0 0-4.2-1.2zM92.3 99.5v.2zM88.3 101.1l-.5 .6 .2 .1 1.6-1.3a6.3 6.3 0 0 1 2.7-.8v-.2a6.6 6.6 0 0 0-4 1.6zM87.8 101.7l-.4 .5a6.5 6.5 0 0 0-1.2 4.2l.2-.1a6.2 6.2 0 0 1 1.6-4.5zM86.3 106.3h.1zM86.2 106.4l.2-.1zM86.2 106.4a6.5 6.5 0 0 0 2.2 4.4l.1-.1-.9-1.1a6.2 6.2 0 0 1-1.2-3.3zM88.5 110.7l-.1 .1 .5 .5a6.6 6.6 0 0 0 4.2 1.2v-.3a6.3 6.3 0 0 1-4.6-1.5z" fill="#fff"/>
<circle cx="61.8" cy="107.6" r="6.4" fill="#1f1a17"/>
<path d="M62.2 113.9v.2zM62.2 113.9v.2a6.6 6.6 0 0 0 4.5-2.2l-.2-.1-1.6 1.3a6.3 6.3 0 0 1-2.7 .8zM68.1 107.3a6.2 6.2 0 0 1-1.6 4.5l.2 .1 .4-.5a6.5 6.5 0 0 0 1.2-4.2zM68.1 107.3h.1zM68.1 107.3l.2-.1zM66.1 102.8l-.1 .1 .9 1.1a6.2 6.2 0 0 1 1.2 3.3l.2-.1a6.5 6.5 0 0 0-2.2-4.4zM61.4 101.1v.3a6.3 6.3 0 0 1 4.6 1.5l.1-.1-.5-.5a6.6 6.6 0 0 0-4.2-1.2zM61.4 101.1v.3zM57.4 102.8l-.5 .5 .2 .2 1.6-1.3a6.3 6.3 0 0 1 2.7-.8v-.3a6.6 6.6 0 0 0-4 1.7zM56.9 103.3l-.5 .6a6.5 6.5 0 0 0-1.2 4.1h.3a6.2 6.2 0 0 1 1.6-4.5zM55.4 108h.1zM55.2 108h.3zM55.2 108a6.5 6.5 0 0 0 2.2 4.5l.2-.2-.9-1a6.2 6.2 0 0 1-1.2-3.3zM57.6 112.3l-.2 .2 .6 .4a6.6 6.6 0 0 0 4.2 1.2v-.2a6.3 6.3 0 0 1-4.6-1.6z" fill="#fff"/>
<path d="M162.9 40v4.8M169.5 55.3v6.5" fill="none" stroke="#1f1a17" stroke-width=".21"/>
<g fill="#1f1a17">
<path d="M169.5 55.3l.2 1.5h-.5l.3-1.5 .2 1.5z" fill-rule="evenodd"/>
<path d="M169.2 60.3h.5l-.2 1.5 .2-1.5-.2 1.5z" fill-rule="evenodd"/>
</g>
<path d="M167 55.3h4.9M172.2 47.2h-3.8l-7.9 9.6M167 61.8h4.9M167 107.3h4.9M167 119h4.9M167 133.3h4.9M167 126.8h4.9" fill="none" stroke="#1f1a17" stroke-width=".21"/>
<path d="M161.2 55.4l.4 .4-1.1 1z" fill-rule="evenodd" fill="#1f1a17"/>
<path d="M169.5 126.8v6.5" fill="none" stroke="#1f1a17" stroke-width=".21"/>
<g fill="#1f1a17">
<path d="M169.2 131.8h.5l-.2 1.5z" fill-rule="evenodd"/>
<path d="M169.5 126.8l.2 1.5h-.5z" fill-rule="evenodd"/>
</g>
<path d="M169.5 119v7.8" fill="none" stroke="#1f1a17" stroke-width=".21"/>
<g fill="#1f1a17">
<path d="M169.2 125.3h.5l-.2 1.5z" fill-rule="evenodd"/>
<path d="M169.5 119l.2 1.5h-.5z" fill-rule="evenodd"/>
</g>
<path d="M169.5 107.3v11.7" fill="none" stroke="#1f1a17" stroke-width=".21"/>
<g fill="#1f1a17">
<path d="M169.2 117.5h.5l-.2 1.5z" fill-rule="evenodd"/>
<path d="M169.5 107.3l.2 1.5h-.5z" fill-rule="evenodd"/>
</g>
<path d="M169.5 98.2v9.1" fill="none" stroke="#1f1a17" stroke-width=".21"/>
<g fill="#1f1a17">
<path d="M169.2 105.8h.5l-.2 1.5z" fill-rule="evenodd"/>
<path d="M169.5 98.2l.2 1.5h-.5z" fill-rule="evenodd"/>
</g>
<path d="M167 98.2h4.9M169.5 92.3v5.9" fill="none" stroke="#1f1a17" stroke-width=".21"/>
<g fill="#1f1a17">
<path d="M169.2 96.7h.5l-.2 1.5z" fill-rule="evenodd"/>
<path d="M169.5 92.3l.2 1.5h-.5z" fill-rule="evenodd"/>
</g>
<path d="M167 92.3h4.9M169.5 83.2v9.1" fill="none" stroke="#1f1a17" stroke-width=".21"/>
<g fill="#1f1a17">
<path d="M169.2 90.8h.5l-.2 1.5z" fill-rule="evenodd"/>
<path d="M169.5 83.2l.2 1.5h-.5z" fill-rule="evenodd"/>
</g>
<path d="M169.5 61.8v10.4M167 83.2h4.9" fill="none" stroke="#1f1a17" stroke-width=".21"/>
<g fill="#1f1a17">
<path d="M169.2 70.7h.5l-.2 1.5z" fill-rule="evenodd"/>
<path d="M169.5 61.8l.2 1.5h-.5z" fill-rule="evenodd"/>
</g>
<path d="M167 72.2h4.9M169.5 72.2v11" fill="none" stroke="#1f1a17" stroke-width=".21"/>
<g fill="#1f1a17">
<path d="M169.2 81.7h.5l-.2 1.5z" fill-rule="evenodd"/>
<path d="M169.5 72.2l.2 1.5h-.5z" fill-rule="evenodd"/>
</g>
<path d="M30.9 55.3v78M55.3 140.6v4.9M100.2 140.6v4.9" fill="none" stroke="#1f1a17" stroke-width=".21"/>
<g fill="#1f1a17">
<path d="M30.9 55.3l.3 1.5h-.6l.3-1.5 .3 1.5z" fill-rule="evenodd"/>
<path d="M30.6 131.8h.6l-.3 1.5 .3-1.5-.3 1.5z" fill-rule="evenodd"/>
</g>
<path d="M41.4 78.3v35.7" fill="none" stroke="#1f1a17" stroke-width=".21"/>
<g fill="#1f1a17">
<path d="M41.4 78.3l.3 1.5h-.5l.2-1.5 .3 1.5z" fill-rule="evenodd"/>
<path d="M41.2 112.5h.5l-.3 1.5 .3-1.5-.3 1.5z" fill-rule="evenodd"/>
</g>
<path d="M28.4 133.3h6.5M55.3 143h44.9" fill="none" stroke="#1f1a17" stroke-width=".21"/>
<g fill="#1f1a17">
<path d="M55.3 143l1.6-.2v.5l-1.6-.3 1.6-.2z" fill-rule="evenodd"/>
<path d="M98.7 142.8l1.5 .2-1.5 .3v-.5l1.5 .2z" fill-rule="evenodd"/>
</g>
<path d="M41.4 133.3v6.5" fill="none" stroke="#1f1a17" stroke-width=".21"/>
<path d="M41.4 133.3l.3 1.5h-.5z" fill-rule="evenodd" fill="#1f1a17"/>
<path d="M41.4 57.6v6.6" fill="none" stroke="#1f1a17" stroke-width=".21"/>
<path d="M41.4 57.6l.3 1.5h-.5z" fill-rule="evenodd" fill="#1f1a17"/>
<path d="M41.4 125.1v6.6" fill="none" stroke="#1f1a17" stroke-width=".21"/>
<path d="M41.2 130.1h.5l-.3 1.6 .3-1.6-.3 1.6z" fill-rule="evenodd" fill="#1f1a17"/>
<path d="M41.4 48.7v6.6" fill="none" stroke="#1f1a17" stroke-width=".21"/>
<path d="M41.2 53.8h.5l-.3 1.5 .3-1.5-.3 1.5z" fill-rule="evenodd" fill="#1f1a17"/>
<path d="M28.3 55.3h15.6M39 57.6h4.9M39 78.3h4.9M39 114h4.9M28.3 133.3h15.6M39 131.7h4.9" fill="none" stroke="#1f1a17" stroke-width=".21"/>
<text font-size="10.4" fill="#fff" x="63.8" y="72.2">TAKE CARE</text>
<g font-size="9.1" fill="#fff">
<text x="112.8" y="92.3">Crash</text>
<text x="115.4" y="107.2">Zone</text>
</g>
<text font-size="7.8" fill="#fff" x="65.7" y="126.8">NEXT</text>
<g font-size="7.1" fill="#1f1a17">
<text x="123.3" y="245.6">WARNING SIGN</text>
<text x="175.4" y="274.8">TC1372</text>
</g>
<text font-size="5.9" fill="#fff" x="127.6" y="126.8">km</text>
<g font-size="5.6" fill="#1f1a17">
<text x="99.5" y="253.9">“TAKE CARE MOTORBIKE CRASH ZONE</text>
<text x="133.3" y="259.9">NEXT ... km”</text>
</g>
<g font-size="4.2" fill="#1f1a17">
<text x="15.9" y="267.3">Traffic &amp; Road Use Management Division</text>
<text x="29.4" y="272.9">Traffic Engineering Section</text>
<text x="174.4" y="285.6">A</text>
<text x="180.9" y="285.6">B</text>
</g>
<g font-size="4.1" fill="#1f1a17">
<text x="99.6" y="40.9" transform="rotate(1 99.6 40.9)">1800</text>
<text x="173" y="48.6">R150</text>
<text x="35.2" y="62.7" transform="rotate(1 35.2 62.7)">36</text>
<text x="171.8" y="60.3" transform="rotate(1 171.8 60.3)">100</text>
<text x="171.8" y="68.4" transform="rotate(1 171.8 68.4)">160DM</text>
<text x="171.8" y="79.1" transform="rotate(1 171.8 79.1)">170</text>
<text x="171.8" y="86.9" transform="rotate(1 171.8 86.9)">140ModE/</text>
<text x="171.8" y="91.4" transform="rotate(1 171.8 91.4)">105LC</text>
<text x="19.4" y="96" transform="rotate(1 19.4 96)">1200</text>
<text x="33.3" y="97.5" transform="rotate(1 33.3 97.5)">550</text>
<text x="171.8" y="96.7" transform="rotate(1 171.8 96.7)">90</text>
<text x="171.8" y="101.9" transform="rotate(1 171.8 101.9)">140ModE/</text>
<text x="171.8" y="106.4" transform="rotate(1 171.8 106.4)">105LC</text>
<text x="171.8" y="114.5" transform="rotate(1 171.8 114.5)">180</text>
<text x="171.8" y="124.4" transform="rotate(1 171.8 124.4)">120EM/90LC</text>
<text x="35.1" y="130.1" transform="rotate(1 35.1 130.1)">18</text>
<text x="171.8" y="131.4" transform="rotate(1 171.8 131.4)">100</text>
<text x="74.2" y="140" transform="rotate(1 74.2 140)">690</text>
</g>
<g font-size="3.9" fill="#1f1a17">
<text x="22.1" y="197.4">Note: * Insert appropriate distance</text>
<text x="22.1" y="212.6">Colour Legend</text>
<text x="27.2" y="220.3">Black (symbol as shown)</text>
<text x="27.2" y="226.9">Retroreflective red (background)</text>
<text x="27.2" y="233.1">White (legend, border and symbol as shown)</text>
</g>
<g font-size="3.5" fill="#1f1a17">
<text x="16.7" y="280.7">Designed</text>
<text x="42.7" y="280.7">Checked</text>
<text x="69.7" y="280.7">Scale</text>
<text x="98.6" y="281.6">PRINCIPAL ENGINEER</text>
<text x="154.8" y="276.5">13/06/02</text>
<text x="158.8" y="281.3">Date</text>
<text x="17" y="285.1">RH 05/02</text>
<text x="42.7" y="285.1">JD 05/02</text>
<text x="69.7" y="285.3">Not to Scale</text>
<text x="98.6" y="285.4">(Traffic Engineering)</text>
</g>
<text font-size="3.4" fill="#1f1a17" x="96.3" y="266.6">ORIGINAL APPROVED AS OFFICIAL TRAFFIC SIGN</text>
</svg>
